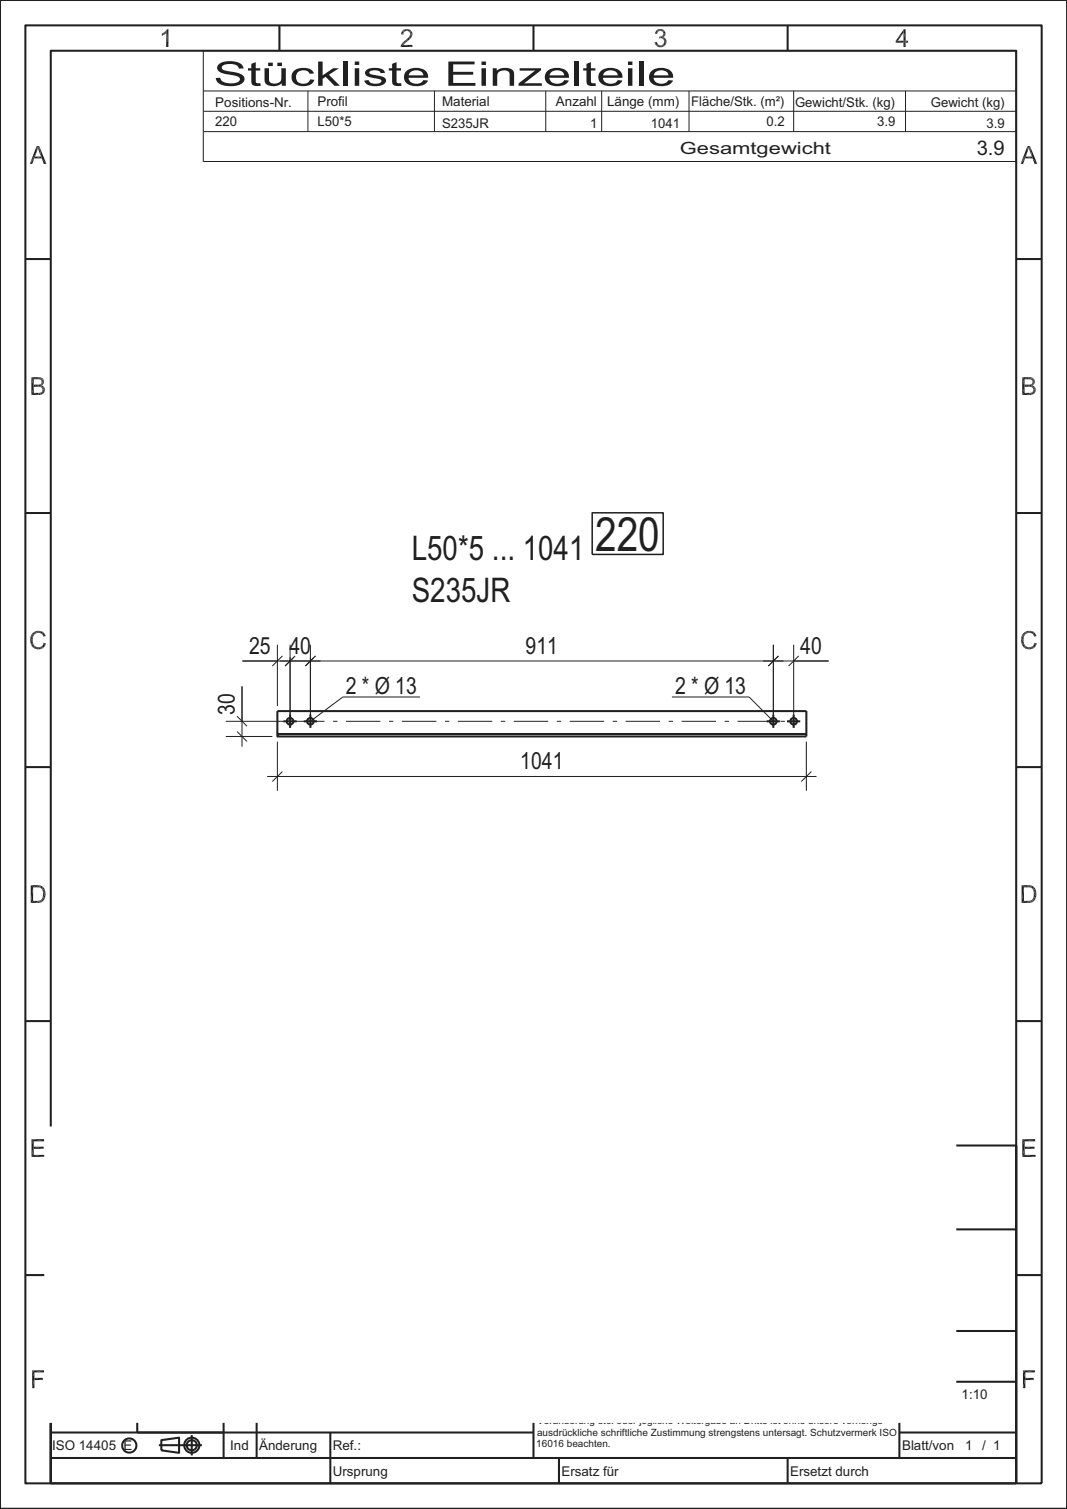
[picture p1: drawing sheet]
<svg xmlns="http://www.w3.org/2000/svg" width="210mm" height="297mm" viewBox="0 0 210 297" stroke-linecap="round" stroke-linejoin="round" font-family="sans-serif">
<g fill="none" stroke="#231f20" stroke-width=".4">
<path d="M5 5h200v287h-200zM210 0h-210v297h210M200 51h5M200 101h5M54.6 140h104.1v5h-104.1zM54.6 144.5h104.1M55.8 142h2.6M57.1 140.7v2.6M59.8 142h2.6M61.1 140.7v2.6M150.9 142h2.6M152.2 140.7v2.6"/>
<path d="M154.9 142h2.6M156.2 140.7v2.6M200 151h5M200 201h5M10 225.5h190v66.5h-190zM105 225.5v61.5M201.2 227.5h2.6M10 247h95M10 257h95M10 242h190M10 252h95M27 242v40"/>
<path d="M44 242v45M50.5 257v30M56 242v15M200 251h5M10 272h190M10 267h95M10 262h190M10 277h95M177 272v15M10 287h190M10 282h95M31.3 284.5h8.4"/>
<path d="M31.7 283.5l3.5-.5v3l-3.5-.5zM37.7 282.5v4M65 282v10M110 287v5M155 287v5M177 282h23"/>
<circle cx="57.1" cy="142" r=".65"/>
<circle cx="61.1" cy="142" r=".65"/>
<circle cx="152.2" cy="142" r=".65"/>
<circle cx="156.2" cy="142" r=".65"/>
<circle cx="25.4" cy="284.5" r="1.4"/>
<circle cx="37.7" cy="284.5" r="1"/>
<circle cx="37.8" cy="284.5" r="1.49"/>
</g>
<path d="M158.7 140v.2M54.6 143.8v1M158.7 144.8v-.1" fill="none" stroke="#231f20" stroke-width=".2" stroke-dasharray="2.1 2.1" stroke-linecap="butt"/>
<path d="M57.1 142h99.1" fill="none" stroke="#231f20" stroke-width=".2" stroke-dasharray="6.8 1.7 .8 1.7" stroke-linecap="butt"/>
<path d="M40 17.9h160M60.6 17.9v8M85.5 17.9v8M107.4 17.9v8M118.4 17.9v8M135.6 17.9v8M156.2 17.9v8M178.2 17.9v8M40 21.9h160M40 25.9h160M40.1 31.8h159.9v-21.8h-160v21.9" fill="none" stroke="#231f20" stroke-width=".2"/>
<g fill="#231f20">
<path d="M201.7 226.1v1.2l-.5 .4z"/>
<path d="M201.7 225.7l-.5 2z"/>
<path d="M201.7 225.7h1.9v.4z"/>
<path d="M201.7 225.7l1.9 .4h-1.9z"/>
<path d="M201.2 224.2l.5 1.5-.5 2z"/>
<path d="M201.2 224.2l.5 .5v1z"/>
</g>
<path d="M201.2 224.5h2.5" fill="none" stroke="#231f20" stroke-width=".42"/>
<g fill="#231f20">
<path d="M201 177.7l.5-.4 .8 .4z"/>
<path d="M201.5 177.3h.7l.1 .4z"/>
<path d="M202.4 177.3h.3l.2 .4z"/>
<path d="M202.4 177.3l.5 .4z"/>
<path d="M202.4 177.3l.4 .4h-.3z"/>
<path d="M202.2 177.3l.3 .4h-.2z"/>
<path d="M202.2 177.3h.2l.1 .4z"/>
<path d="M202.9 177.2l.2-.1 .2 .4z"/>
<path d="M202.9 177.2l.4 .3-.1 .1z"/>
<path d="M202.9 177.2l.3 .4-.2 .1z"/>
<path d="M202.9 177.2l.1 .5h-.1z"/>
<path d="M202.8 177.3l.1-.1v.5z"/>
<path d="M202.7 177.3h.1l.1 .4z"/>
<path d="M203.1 177.1l.1-.1 .4 .2z"/>
<path d="M203.1 177.1l.5 .1-.1 .1z"/>
<path d="M203.1 177.1l.4 .2-.1 .1z"/>
<path d="M203.1 177.1l.3 .3-.1 .1z"/>
<path d="M203.1 177.1l.3 .3z"/>
<path d="M203.4 176.5l.4 .2-.4-.1z"/>
<path d="M203.4 176.6l.4 .1-.5 .1z"/>
<path d="M203.8 176.7l-.1 .4z"/>
<path d="M203.8 176.7l-.2 .5z"/>
<path d="M203.2 177l.6-.3-.2 .5z"/>
<path d="M203.3 176.8l.5-.1-.6 .3z"/>
<path d="M203.5 176h.4l-.4 .2z"/>
<path d="M203.5 176.2l.4-.2v.2z"/>
<path d="M203.9 176.2l-.1 .5z"/>
<path d="M203.4 176.5l.5-.3-.1 .5z"/>
<path d="M203.5 176.2h.4l-.5 .3z"/>
<path d="M203.4 175.3l.4-.2-.3 .6z"/>
<path d="M203.8 175.1l.1 .2-.4 .4z"/>
<path d="M203.5 175.7l.4-.4v.4z"/>
<path d="M203.5 175.7h.4v.3z"/>
<path d="M203.5 175.7l.4 .3h-.4z"/>
<path d="M203.4 174.5l-.1 .6-.1-.1z"/>
<path d="M203.4 174.5l.1 .2-.2 .4z"/>
<path d="M203.5 174.7l.2 .3-.4 .1z"/>
<path d="M203.4 175.3l.3-.3 .1 .1z"/>
<path d="M203.3 175.1l.4-.1-.3 .3z"/>
<path d="M202.9 174.3l-.1 .4z"/>
<path d="M202.9 174.3l.1 .5-.2-.1z"/>
<path d="M202.9 174.3l.4 .2z"/>
<path d="M202.9 174.3l.5 .2z"/>
<path d="M202.9 174.3l.5 .2-.2 .5z"/>
<path d="M202.9 174.3l.3 .7-.2-.2z"/>
<path d="M202.5 174.2l.3 .5h-.3z"/>
<path d="M202.5 174.2l.3 .1v.4z"/>
<path d="M202.8 174.3h.1l-.1 .4z"/>
<path d="M202.2 174.2l.3 .5h-.3z"/>
<path d="M202.2 174.2h.3v.5z"/>
<path d="M201.5 174.7v2.6l-.5 .4z"/>
<path d="M201 174.2l.5 .5-.5 3z"/>
<path d="M201 174.2h1.2v.5z"/>
<path d="M201 174.2l1.2 .5h-.7z"/>
<path d="M203.5 124.5l-.2 .3h-.1z"/>
<path d="M203.5 124.5l.4 .5z"/>
<path d="M203.5 124.5l.5 .7z"/>
<path d="M203.5 124.5l.5 .7-.5-.1z"/>
<path d="M203.5 124.5v.6l-.2-.3z"/>
<path d="M203.5 125.1l.5 .1-.5 .1z"/>
<path d="M202.6 124.2l.2 .4h-.2z"/>
<path d="M202.6 124.2l.7 .1z"/>
<path d="M202.6 124.2l.9 .3z"/>
<path d="M202.6 124.2l.9 .3-.4 .2z"/>
<path d="M202.6 124.2l.5 .5-.3-.1z"/>
<path d="M203.1 124.7l.4-.2-.3 .3z"/>
<path d="M201.7 124.4l.7 .2-.3 .1z"/>
<path d="M201.7 124.4l.3-.1 .4 .3z"/>
<path d="M202 124.3l.4-.1v.4z"/>
<path d="M202.4 124.2h.2l-.2 .4z"/>
<path d="M202.6 124.2v.4h-.2z"/>
<path d="M201.1 125l.7-.1-.2 .2z"/>
<path d="M201.3 124.8l.5 .1-.7 .1z"/>
<path d="M201.5 124.5l.3 .4-.5-.1z"/>
<path d="M201.5 124.5l.2-.1 .1 .5z"/>
<path d="M201.7 124.4l.2 .4-.1 .1z"/>
<path d="M201.7 124.4l.4 .3-.2 .1z"/>
<path d="M201 126l.4-.2v.2z"/>
<path d="M201 125.7l.4 .1-.4 .2z"/>
<path d="M201.1 125.2l.4 .3-.5 .2z"/>
<path d="M201 125.7l.5-.2-.1 .3z"/>
<path d="M201.1 125l.4 .3-.4-.1z"/>
<path d="M201.1 125.2l.4 .1v.2z"/>
<path d="M201.1 125l.5 .1-.1 .2z"/>
<path d="M201.1 126.9l.4-.3v.1z"/>
<path d="M201 126.2l.1 .7z"/>
<path d="M201 126.2h.4l-.3 .7z"/>
<path d="M201.4 126.2l.1 .4-.4 .3z"/>
<path d="M201 126h.4l-.4 .2z"/>
<path d="M201 126.2l.4-.2v.2z"/>
<path d="M201.8 127.2l.2 .1-.3 .3z"/>
<path d="M201.2 127.1l.5 .5z"/>
<path d="M201.1 126.9l.6 .7z"/>
<path d="M201.1 126.9h.5l.1 .7z"/>
<path d="M201.6 126.9l.2 .3-.1 .4z"/>
<path d="M201.1 126.9l.4-.2 .1 .2z"/>
<path d="M202.4 127.4h.1l.1 .4z"/>
<path d="M201.8 127.7l.8 .1z"/>
<path d="M201.7 127.6l.9 .2z"/>
<path d="M201.7 127.6l.4-.3 .5 .5z"/>
<path d="M202.1 127.3l.3 .1 .2 .4z"/>
<path d="M202 127.3h.1l-.4 .3z"/>
<path d="M203.1 127.3l.1-.1 .3 .3z"/>
<path d="M202.9 127.8l.6-.3z"/>
<path d="M202.6 127.8l.9-.3z"/>
<path d="M202.8 127.4l.7 .1-.9 .3z"/>
<path d="M202.8 127.4l.3-.1 .4 .2z"/>
<path d="M202.5 127.4h.3l-.2 .4z"/>
<path d="M203.6 126.5l.4 .1-.5 .1z"/>
<path d="M204 126.6l-.3 .8z"/>
<path d="M204 126.6l-.5 .9z"/>
<path d="M203.3 127.1l.7-.5-.5 .9z"/>
<path d="M203.5 126.7l.5-.1-.7 .5z"/>
<path d="M203.3 127.1l.2 .4-.3-.3z"/>
<path d="M201.2 77.7l.4-.4 .9 .4z"/>
<path d="M201.6 77.3h.9v.4z"/>
<path d="M202.8 77.3l.3 .4z"/>
<path d="M202.8 77.3l.3 .4h-.2z"/>
<path d="M202.8 77.3l.1 .4z"/>
<path d="M202.6 77.3l.3 .4h-.2z"/>
<path d="M202.6 77.3h.2l.1 .4z"/>
<path d="M202.5 77.3l.2 .4h-.2z"/>
<path d="M202.5 77.3h.1l.1 .4z"/>
<path d="M203.1 77.2l.4 .3z"/>
<path d="M203 77.3l.5 .2z"/>
<path d="M203.2 77.7l.3-.2z"/>
<path d="M203.1 77.7l.4-.2z"/>
<path d="M202.9 77.3l.6 .2-.4 .2z"/>
<path d="M202.9 77.3l.6 .2z"/>
<path d="M203.3 77l.4 .2z"/>
<path d="M203.7 77.2l-.2 .2z"/>
<path d="M203.7 77.2l-.2 .3z"/>
<path d="M203.1 77.2h.6l-.2 .3z"/>
<path d="M203.2 77.1l.5 .1h-.6z"/>
<path d="M203.3 76.7h.5z"/>
<path d="M203.8 76.7v.4z"/>
<path d="M203.8 76.7l-.1 .5z"/>
<path d="M203.3 77l.5-.3-.1 .5z"/>
<path d="M203.3 76.8l.5-.1-.5 .3z"/>
<path d="M203.3 76.5l.3-.3-.3 .4z"/>
<path d="M203.6 76.2l.1 .1-.4 .3z"/>
<path d="M203.3 76.6l.4-.3 .1 .3z"/>
<path d="M203.3 76.6h.5v.1z"/>
<path d="M203.3 76.6l.5 .1z"/>
<path d="M202.9 76.2l.3-.3z"/>
<path d="M203.2 75.9l-.1 .3z"/>
<path d="M203.2 75.9l.4 .2z"/>
<path d="M203.2 75.9l.4 .2-.4 .2z"/>
<path d="M203.2 75.9v.4l-.1-.1z"/>
<path d="M203.2 76.3l.4-.2z"/>
<path d="M203.6 76.1v.1l-.3 .3z"/>
<path d="M203.2 76.4l.4-.3z"/>
<path d="M201.6 76.1v1.2l-.4 .4z"/>
<path d="M201.6 75.7h.8v.4z"/>
<path d="M201.6 75.7l.8 .4h-.8z"/>
<path d="M201.2 74.3l.4 1.8-.4 1.6z"/>
<path d="M201.2 74.3l.4 1.4v.4z"/>
<path d="M202.4 75.7h.1l.1 .4z"/>
<path d="M202.4 75.7l.2 .4h-.2z"/>
<path d="M203.1 75.4l.4 .2h-.4z"/>
<path d="M203.1 75.6h.4v.1z"/>
<path d="M203.1 75.6l.4 .1-.2 .1z"/>
<path d="M202.9 75.6h.2l.2 .2z"/>
<path d="M202.8 75.7l.5 .1z"/>
<path d="M202.6 76.1l.6-.2-.3 .3z"/>
<path d="M202.5 75.7l.7 .2-.6 .2z"/>
<path d="M202.5 75.7l.7 .2z"/>
<path d="M203.2 75.1h.4z"/>
<path d="M203.2 75.2l.4-.1z"/>
<path d="M203.6 75.1v.4z"/>
<path d="M203.6 75.1l-.1 .5z"/>
<path d="M203.1 75.4l.5-.3-.1 .5z"/>
<path d="M203.2 75.3l.4-.2-.5 .3z"/>
<path d="M203.1 74.9l.4-.2z"/>
<path d="M203.5 74.7l.1 .3z"/>
<path d="M203.5 74.7l.1 .4z"/>
<path d="M203.5 74.7l.1 .4h-.4z"/>
<path d="M203.2 75l.3-.3-.3 .4z"/>
<path d="M203.1 74.4v.4l-.2-.1z"/>
<path d="M203.1 74.4h.1l-.1 .4z"/>
<path d="M203.2 74.4l.2 .2-.3 .2z"/>
<path d="M203.1 74.8l.3-.2 .1 .1z"/>
<path d="M203.1 74.8l.4-.1z"/>
<path d="M202.5 74.3l.3 .4h-.3z"/>
<path d="M202.5 74.3h.2l.1 .4z"/>
<path d="M202.7 74.3h.3l-.2 .4z"/>
<path d="M203 74.3l-.1 .4z"/>
<path d="M203 74.3l.1 .1-.2 .3z"/>
<path d="M201.2 74.3l.4 .4v1z"/>
<path d="M201.2 74.3h1.3l-.2 .4z"/>
<path d="M201.2 74.3l1.1 .4h-.7z"/>
<path d="M202.5 74.3v.4h-.2z"/>
<path d="M201.7 31.2l-.4 1.1h-.4z"/>
<path d="M201.9 30.8l-.2 .4-.8 1.1z"/>
<path d="M202.2 29.8l-.3 1-1 1.5z"/>
<path d="M202.2 28.7v1.1l-1.3 2.5z"/>
<path d="M202.2 28.7v1.1z"/>
<path d="M202.2 28.7l.2 .6-.1 .3z"/>
<path d="M202.2 28.7l.2 .6z"/>
<path d="M202.2 28.7h.5l-.3 .4z"/>
<path d="M202.7 28.7l-.2 .6z"/>
<path d="M202.7 28.7l-.1 .9-.1-.3z"/>
<path d="M202.7 28.7v1.1z"/>
</g>
<path d="M202.9 28.7v2.1" fill="none" stroke="#231f20" stroke-width=".36"/>
<g fill="#231f20">
<path d="M202.7 28.7l.5 2.5z"/>
<path d="M201.9 30.8l1.3 .4h-1.5z"/>
<path d="M201.9 30.8h1.2l.1 .4z"/>
<path d="M202.7 28.7l1.4 3.6-.9-1.1z"/>
<path d="M203.2 31.2l.9 1.1h-.5z"/>
<path d="M201.8 271.7v1.5h-.5z"/>
<path d="M201.8 271.2l-.5 2z"/>
<path d="M201.8 271.2h1.6v.5z"/>
<path d="M201.8 271.2l1.6 .5h-1.6z"/>
<path d="M201.3 269.7l.5 1.5-.5 2z"/>
<path d="M201.3 269.7l.5 .5v1z"/>
</g>
<path d="M5 51h5M5 101h5M5 151h5M5 201h5M6.2 227.5h2.6M5 251h5M201.3 269.9h2.4M10 292v-282h190v282" fill="none" stroke="#231f20" stroke-width=".4"/>
<path d="M6.6 226.1v1.2l-.4 .4z" fill="#231f20"/>
<path d="M6.4 225.7v2" fill="none" stroke="#231f20" stroke-width=".44"/>
<g fill="#231f20">
<path d="M6.6 225.7h2v.4z"/>
<path d="M6.6 225.7l2 .4h-2z"/>
</g>
<path d="M6.4 224.2v3.5" fill="none" stroke="#231f20" stroke-width=".44"/>
<path d="M6.2 224.2l.4 .5v1z" fill="#231f20"/>
<path d="M6.2 224.5h2.5" fill="none" stroke="#231f20" stroke-width=".42"/>
<g fill="#231f20">
<path d="M6.1 177.7l.4-.4 .8 .4z"/>
<path d="M6.5 177.3h.8v.4z"/>
<path d="M7.4 177.3h.3l.2 .4z"/>
<path d="M7.4 177.3l.5 .4z"/>
<path d="M7.4 177.3l.3 .4h-.2z"/>
<path d="M7.3 177.3l.2 .4h-.2z"/>
<path d="M7.3 177.3h.1l.1 .4z"/>
<path d="M7.9 177.2l.2-.1 .2 .4z"/>
<path d="M7.9 177.2l.4 .3-.1 .1z"/>
<path d="M7.9 177.2l.3 .4-.2 .1z"/>
<path d="M7.9 177.2l.1 .5h-.1z"/>
<path d="M7.8 177.3l.1 .4z"/>
<path d="M7.7 177.3h.1l.1 .4z"/>
<path d="M8.1 177.1l.1-.1 .4 .2z"/>
<path d="M8.1 177.1l.5 .1v.1z"/>
<path d="M8.1 177.1l.5 .2-.2 .1z"/>
<path d="M8.1 177.1l.3 .3-.1 .1z"/>
<path d="M8.1 177.1l.3 .3z"/>
<path d="M8.4 176.5l.4 .2-.4-.1z"/>
<path d="M8.4 176.6l.4 .1-.5 .1z"/>
<path d="M8.8 176.7l-.1 .4z"/>
<path d="M8.8 176.7l-.2 .5z"/>
<path d="M8.2 177l.6-.3-.2 .5z"/>
<path d="M8.3 176.8l.5-.1-.6 .3z"/>
<path d="M8.5 176h.5l-.5 .2z"/>
<path d="M8.5 176.2l.5-.2v.2z"/>
<path d="M9 176.2l-.2 .5z"/>
<path d="M8.4 176.5l.6-.3-.2 .5z"/>
<path d="M8.5 176.2h.5l-.6 .3z"/>
<path d="M8.4 175.3l.4-.2-.3 .6z"/>
<path d="M8.8 175.1l.1 .2-.4 .4z"/>
<path d="M8.5 175.7l.4-.4 .1 .4z"/>
<path d="M8.5 175.7h.5v.3z"/>
<path d="M8.5 175.7l.5 .3h-.5z"/>
<path d="M8.4 174.5l-.1 .6-.1-.1z"/>
<path d="M8.4 174.5l.1 .2-.2 .4z"/>
<path d="M8.5 174.7l.2 .3-.4 .1z"/>
<path d="M8.4 175.3l.3-.3 .1 .1z"/>
<path d="M8.3 175.1l.4-.1-.3 .3z"/>
<path d="M7.9 174.3v.4z"/>
<path d="M7.9 174.3l.1 .5-.1-.1z"/>
<path d="M7.9 174.3l.4 .2z"/>
<path d="M7.9 174.3l.5 .2z"/>
<path d="M7.9 174.3l.5 .2-.2 .5z"/>
<path d="M7.9 174.3l.3 .7-.2-.2z"/>
<path d="M7.5 174.2l.3 .5h-.3z"/>
<path d="M7.5 174.2l.3 .1v.4z"/>
<path d="M7.8 174.3h.1l-.1 .4z"/>
<path d="M7.3 174.2l.2 .5h-.2z"/>
<path d="M7.3 174.2h.2v.5z"/>
<path d="M6.5 174.7v2.6l-.4 .4z"/>
<path d="M6.1 174.2l.4 .5-.4 3z"/>
<path d="M6.1 174.2h1.2v.5z"/>
<path d="M6.1 174.2l1.2 .5h-.8z"/>
<path d="M8.2 124.8l.3-.3-.2 .3z"/>
<path d="M8.5 124.5l.4 .5z"/>
<path d="M8.5 124.5l.5 .7z"/>
<path d="M8.5 124.5l.5 .7-.5-.1z"/>
<path d="M8.5 124.5v.6l-.2-.3z"/>
<path d="M8.5 125.1l.5 .1-.5 .1z"/>
<path d="M7.6 124.2l.2 .4h-.2z"/>
<path d="M7.6 124.2l.7 .1z"/>
<path d="M7.6 124.2l.9 .3z"/>
<path d="M7.6 124.2l.9 .3-.4 .2z"/>
<path d="M7.6 124.2l.5 .5-.3-.1z"/>
<path d="M8.1 124.7l.4-.2-.3 .3z"/>
<path d="M6.8 124.4l.6 .2-.4 .1z"/>
<path d="M6.8 124.4l.1-.1 .5 .3z"/>
<path d="M6.9 124.3l.5-.1v.4z"/>
<path d="M7.4 124.2h.2l-.2 .4z"/>
<path d="M7.6 124.2v.4h-.2z"/>
<path d="M6.2 125l.6-.1-.2 .2z"/>
<path d="M6.3 124.8l.5 .1-.6 .1z"/>
<path d="M6.6 124.5l.2 .4-.5-.1z"/>
<path d="M6.6 124.5l.2-.1v.5z"/>
<path d="M6.8 124.4l.1 .4-.1 .1z"/>
<path d="M6.8 124.4l.2 .3-.1 .1z"/>
<path d="M5.9 126l.5-.2v.2z"/>
<path d="M5.9 125.7l.5 .1-.5 .2z"/>
<path d="M6.1 125.2l.4 .3-.6 .2z"/>
<path d="M5.9 125.7l.6-.2-.1 .3z"/>
<path d="M6.2 125l.3 .3-.4-.1z"/>
<path d="M6.1 125.2l.4 .1v.2z"/>
<path d="M6.2 125l.4 .1-.1 .2z"/>
<path d="M6.1 126.9l.4-.3 .1 .1z"/>
<path d="M5.9 126.2l.2 .7z"/>
<path d="M5.9 126.2h.5l-.3 .7z"/>
<path d="M6.4 126.2l.1 .4-.4 .3z"/>
<path d="M5.9 126h.5l-.5 .2z"/>
<path d="M5.9 126.2l.5-.2v.2z"/>
<path d="M6.8 127.2l.2 .1-.3 .3z"/>
<path d="M6.2 127.1l.5 .5z"/>
<path d="M6.1 126.9l.6 .7z"/>
<path d="M6.1 126.9h.5l.1 .7z"/>
<path d="M6.6 126.9l.2 .3-.1 .4z"/>
<path d="M6.1 126.9l.5-.2v.2z"/>
<path d="M7.4 127.4h.2v.4z"/>
<path d="M6.9 127.7l.7 .1z"/>
<path d="M6.7 127.6l.9 .2z"/>
<path d="M6.7 127.6l.4-.3 .5 .5z"/>
<path d="M7.1 127.3l.3 .1 .2 .4z"/>
<path d="M7 127.3h.1l-.4 .3z"/>
<path d="M8.1 127.3l.1-.1 .3 .3z"/>
<path d="M7.9 127.8l.6-.3z"/>
<path d="M7.6 127.8l.9-.3z"/>
<path d="M7.7 127.4l.8 .1-.9 .3z"/>
<path d="M7.7 127.4l.4-.1 .4 .2z"/>
<path d="M7.6 127.4h.1l-.1 .4z"/>
<path d="M8.6 126.5l.4 .1-.5 .1z"/>
<path d="M9 126.6l-.3 .8z"/>
<path d="M9 126.6l-.5 .9z"/>
<path d="M8.4 127.1l.6-.5-.5 .9z"/>
<path d="M8.5 126.7l.5-.1-.6 .5z"/>
<path d="M8.2 127.2l.2-.1 .1 .4z"/>
<path d="M6.2 77.7l.4-.4 .9 .4z"/>
<path d="M6.6 77.3h.9v.4z"/>
<path d="M7.8 77.3l.3 .4z"/>
<path d="M7.8 77.3l.3 .4h-.1z"/>
<path d="M7.8 77.3l.2 .4z"/>
<path d="M7.6 77.3l.4 .4h-.3z"/>
<path d="M7.6 77.3h.2l.2 .4z"/>
<path d="M7.5 77.3l.2 .4h-.2z"/>
<path d="M7.5 77.3l.2 .4z"/>
<path d="M8.1 77.2l.4 .3z"/>
<path d="M8 77.3l.5 .2z"/>
<path d="M8.2 77.7l.3-.2z"/>
<path d="M8.1 77.7l.4-.2z"/>
<path d="M7.9 77.3l.6 .2-.4 .2z"/>
<path d="M7.9 77.3l.6 .2z"/>
<path d="M8.3 77l.4 .2z"/>
<path d="M8.7 77.2l-.2 .2z"/>
<path d="M8.7 77.2l-.2 .3z"/>
<path d="M8.1 77.2h.6l-.2 .3z"/>
<path d="M8.2 77.1l.5 .1h-.6z"/>
<path d="M8.3 76.7h.5z"/>
<path d="M8.8 76.7v.4z"/>
<path d="M8.8 76.7l-.1 .5z"/>
<path d="M8.3 77l.5-.3-.1 .5z"/>
<path d="M8.3 76.8l.5-.1-.5 .3z"/>
<path d="M8.3 76.5l.4-.3-.4 .4z"/>
<path d="M8.7 76.2v.1l-.4 .3z"/>
<path d="M8.3 76.6l.4-.3 .1 .3z"/>
<path d="M8.3 76.6h.5v.1z"/>
<path d="M8.3 76.6l.5 .1z"/>
<path d="M7.9 76.2l.3-.3z"/>
<path d="M8.2 75.9l-.2 .3z"/>
<path d="M8.2 75.9l.4 .2z"/>
<path d="M8.2 75.9l.4 .2-.4 .2z"/>
<path d="M8.2 75.9v.4l-.2-.1z"/>
<path d="M8.2 76.3l.4-.2z"/>
<path d="M8.6 76.1l.1 .1-.4 .3z"/>
<path d="M8.2 76.4l.4-.3z"/>
<path d="M6.6 76.1v1.2l-.4 .4z"/>
<path d="M6.6 75.7h.8l.1 .4z"/>
<path d="M6.6 75.7l.9 .4h-.9z"/>
<path d="M6.2 74.3l.4 1.8-.4 1.6z"/>
<path d="M6.2 74.3l.4 1.4v.4z"/>
<path d="M7.4 75.7h.2v.4z"/>
<path d="M7.4 75.7l.2 .4h-.1z"/>
<path d="M8.1 75.4l.4 .2h-.4z"/>
<path d="M8.1 75.6h.4v.1z"/>
<path d="M8.1 75.6l.4 .1-.2 .1z"/>
<path d="M7.9 75.6h.2l.2 .2z"/>
<path d="M7.8 75.7l.5 .1z"/>
<path d="M7.6 76.1l.6-.2-.3 .3z"/>
<path d="M7.6 75.7l.6 .2-.6 .2z"/>
<path d="M7.6 75.7l.6 .2z"/>
<path d="M8.2 75.1h.5z"/>
<path d="M8.2 75.2l.5-.1z"/>
<path d="M8.7 75.1l-.1 .4z"/>
<path d="M8.7 75.1l-.2 .5z"/>
<path d="M8.1 75.4l.6-.3-.2 .5z"/>
<path d="M8.2 75.3l.5-.2-.6 .3z"/>
<path d="M8.1 74.9l.4-.2z"/>
<path d="M8.5 74.7l.2 .3z"/>
<path d="M8.5 74.7l.2 .4z"/>
<path d="M8.5 74.7l.2 .4h-.5z"/>
<path d="M8.1 75l.4-.3-.3 .4z"/>
<path d="M8.1 74.4v.4l-.1-.1z"/>
<path d="M8.1 74.4h.2l-.2 .4z"/>
<path d="M8.3 74.4l.1 .2-.3 .2z"/>
<path d="M8.1 74.8l.3-.2 .1 .1z"/>
<path d="M8.1 74.8l.4-.1z"/>
<path d="M7.5 74.3l.3 .4h-.3z"/>
<path d="M7.5 74.3h.2l.1 .4z"/>
<path d="M7.7 74.3h.3l-.2 .4z"/>
<path d="M8 74.3l-.1 .4z"/>
<path d="M8 74.3l.1 .1-.1 .3z"/>
<path d="M8 74.3v.4z"/>
<path d="M6.2 74.3l.4 .4v1z"/>
<path d="M6.2 74.3h1.3l-.2 .4z"/>
<path d="M6.2 74.3l1.1 .4h-.7z"/>
<path d="M7.5 74.3v.4h-.2z"/>
<path d="M6.7 31.2l-.4 1.1h-.4z"/>
<path d="M6.9 30.8l-1 1.5z"/>
<path d="M7.3 29.8l-.4 1-1 1.5z"/>
<path d="M7.2 28.7l.1 1.1-1.4 2.5z"/>
<path d="M7.2 28.7l.1 1.1z"/>
<path d="M7.2 28.7l.2 .6-.1 .3z"/>
<path d="M7.2 28.7l.2 .6z"/>
<path d="M7.2 28.7h.5l-.2 .4z"/>
<path d="M7.7 28.7l-.2 .6z"/>
<path d="M7.7 28.7l-.1 .9-.1-.3z"/>
<path d="M7.7 28.7v1.1z"/>
</g>
<path d="M7.9 28.7v2.1" fill="none" stroke="#231f20" stroke-width=".38"/>
<g fill="#231f20">
<path d="M7.7 28.7l.5 2.5z"/>
<path d="M6.9 30.8l1.3 .4h-1.5z"/>
<path d="M6.9 30.8h1.2l.1 .4z"/>
<path d="M7.7 28.7l1.4 3.6-.9-1.1z"/>
<path d="M8.2 31.2l.9 1.1h-.5z"/>
<path d="M6.8 271.7v1.5h-.5z"/>
</g>
<path d="M6.6 271.2v2" fill="none" stroke="#231f20" stroke-width=".44"/>
<g fill="#231f20">
<path d="M6.8 271.2h1.6v.5z"/>
<path d="M6.8 271.2l1.6 .5h-1.6z"/>
</g>
<path d="M6.6 269.7v3.5" fill="none" stroke="#231f20" stroke-width=".44"/>
<path d="M6.3 269.7l.5 .5v1z" fill="#231f20"/>
<path d="M55 5v5M105 5v5M155 5v5M6.3 269.9h2.4" fill="none" stroke="#231f20" stroke-width=".4"/>
<g fill="#231f20">
<path d="M31.9 7l.3-.1z"/>
<path d="M31.9 6.6l.3 .3-.3 .1z"/>
<path d="M31.9 6.6l.1-.1 .2 .4z"/>
<path d="M32 6.5l.3 .3-.1 .1z"/>
<path d="M32 6.5l.3-.2 .1 .4z"/>
<path d="M32 6.5l.4 .2-.1 .1z"/>
<path d="M32.5 6.2l.1-.1 .1 .4z"/>
<path d="M32.4 6.7l.3-.2z"/>
<path d="M32.3 6.3l.4 .2-.3 .2z"/>
<path d="M32.3 6.3l.2-.1 .2 .3z"/>
<path d="M32.9 5.7h.2l-.3 .2z"/>
<path d="M32.8 5.9l-.1 .6-.1-.4z"/>
</g>
<path d="M33 5.7v3.5" fill="none" stroke="#231f20" stroke-width=".34"/>
<path d="M32.9 5.9v3.3" fill="none" stroke="#231f20" stroke-width=".44"/>
<path d="M32.8 5.9v3.3" fill="none" stroke="#231f20" stroke-width=".2"/>
<g fill="#231f20">
<path d="M78.9 6.8l.5-.2v.2z"/>
<path d="M79.1 6.1l-.2 .7z"/>
<path d="M79.1 6.1l.4 .3-.6 .4z"/>
<path d="M78.9 6.8l.6-.4-.1 .2z"/>
<path d="M79.1 6.1l.4 .2v.1z"/>
<path d="M79.1 6.1l.6 .1z"/>
<path d="M79.3 6l.5-.3z"/>
<path d="M79.3 6l.8-.3z"/>
<path d="M79.3 6l.8-.3-.2 .4z"/>
<path d="M79.3 6l.6 .1-.2 .1z"/>
<path d="M79.1 6.1l.2-.1 .4 .2z"/>
<path d="M80.1 5.7v.4h-.2z"/>
<path d="M80.1 5.7l.1 .4h-.1z"/>
<path d="M80.1 5.7l.6 .2z"/>
<path d="M80.1 5.7l.6 .2-.3 .3z"/>
<path d="M80.1 5.7l.3 .5-.2-.1z"/>
<path d="M80.7 5.9l-.2 .4-.1-.1z"/>
<path d="M80.7 5.9l-.1 .5-.1-.1z"/>
<path d="M80.9 6l.3 .5z"/>
<path d="M80.9 6l.3 .5-.5 .1z"/>
<path d="M80.9 6l-.2 .6-.1-.2z"/>
<path d="M80.7 5.9l.2 .1-.3 .4z"/>
<path d="M80.7 6.6l.5-.1-.5 .2z"/>
<path d="M80.7 6.7l.5-.2-.5 .3z"/>
<path d="M81.1 7.1l-.2 .4z"/>
<path d="M81.1 7.1l-.3 .5z"/>
<path d="M80.6 7.1h.5l-.3 .5z"/>
<path d="M80.7 6.8l.5-.1-.6 .4z"/>
<path d="M80.6 7.1l.6-.4z"/>
<path d="M80.6 7.1l.6-.3-.1 .2z"/>
<path d="M80.6 7.1l.5-.1v.1z"/>
<path d="M80.7 6.8l.5-.3v.2z"/>
<path d="M80.6 7.1l.2 .5-.3-.4z"/>
<path d="M80.4 7.4l.4 .2-.1 .1z"/>
<path d="M80.5 7.2l.3 .4-.4-.2z"/>
<path d="M80 7.7h.7l-.4 .3z"/>
<path d="M80 7.7l.4-.3 .3 .3z"/>
<path d="M79.7 8l.4 .2-.2 .1z"/>
<path d="M79.7 8l.3-.3 .3 .3z"/>
<path d="M79.7 8h.6l-.2 .2z"/>
<path d="M79.5 8.1l.2-.1 .2 .3z"/>
<path d="M79.2 8.5l.4 .2-.1 .1z"/>
<path d="M79.3 8.4l.3 .3-.4-.2z"/>
<path d="M79.3 8.4l.3 .2z"/>
<path d="M79.3 8.4l.4 .2z"/>
<path d="M79.3 8.4l.2-.3 .4 .2z"/>
<path d="M79.3 8.4l.6-.1-.2 .3z"/>
<path d="M79.4 8.8h1.8v.4z"/>
</g>
<path d="M78.8 9h2.4" fill="none" stroke="#231f20" stroke-width=".4"/>
<g fill="#231f20">
<path d="M78.9 8.8l-.1 .4z"/>
<path d="M78.9 8.8h.5l-.6 .4z"/>
<path d="M79.2 8.5l-.3 .3z"/>
<path d="M79.2 8.5l.3 .3h-.6z"/>
<path d="M78.9 8.8h.6z"/>
<path d="M78.9 9l-.1 .2z"/>
<path d="M129.8 7.2l-.1 .4z"/>
<path d="M129.8 7.2h.1v.3z"/>
<path d="M129.8 7.2l.1 .3h-.1z"/>
<path d="M129.8 7.2l.1 .3z"/>
<path d="M129.8 7.2v.3z"/>
<path d="M129.9 7.2l.1 .3z"/>
<path d="M129.9 7.2l.3 .3h-.2z"/>
<path d="M128.9 6.6l.4-.1v.2z"/>
<path d="M129.1 6.1l-.2 .5z"/>
<path d="M129.1 6.1l.4 .2-.6 .3z"/>
<path d="M128.9 6.6l.6-.3-.2 .2z"/>
<path d="M129.1 6.1l.4 .1v.1z"/>
<path d="M129.1 6.1h.5z"/>
<path d="M129.2 5.9l.5-.2z"/>
<path d="M129.2 5.9l.5-.2 .1 .4z"/>
<path d="M129.2 5.9l.6 .2h-.2z"/>
<path d="M129.2 5.9l.4 .2h-.5z"/>
<path d="M129.7 5.7l.3 .4h-.2z"/>
<path d="M129.7 5.7l.4 .4z"/>
<path d="M129.9 5.7l.4 .1z"/>
<path d="M129.9 5.7l.6 .1z"/>
<path d="M129.9 5.7l.6 .1-.2 .3z"/>
<path d="M129.9 5.7l.4 .4h-.2z"/>
<path d="M129.7 5.7h.2l.2 .4z"/>
<path d="M130.5 5.8l-.1 .4-.1-.1z"/>
<path d="M130.5 5.8v.5z"/>
<path d="M130.8 6.2l.2 .3z"/>
<path d="M130.8 6.2l.2 .3h-.5z"/>
<path d="M130.5 6.3l.3-.1-.3 .3z"/>
<path d="M130.5 5.8l.1 .1-.1 .4z"/>
<path d="M130.6 5.9l.2 .2-.3 .2z"/>
<path d="M130.5 6.3l.3-.2v.1z"/>
<path d="M130.5 6.5h.5l-.5 .1z"/>
<path d="M130.5 6.6l.5-.1-.5 .3z"/>
<path d="M130.4 7h.5l-.1 .1z"/>
<path d="M130.5 6.8l.4 .2h-.5z"/>
<path d="M130.5 6.8l.5-.2v.1z"/>
<path d="M130.5 6.8l.5-.1-.1 .2z"/>
<path d="M130.5 6.8l.4 .1v.1z"/>
<path d="M130.5 6.8l.5-.3v.1z"/>
<path d="M130.3 7l.5 .1z"/>
<path d="M130.2 7.1h.6z"/>
<path d="M130.5 7.3l.1 .1-.2 .2z"/>
<path d="M130.2 7.5l.3-.2-.1 .3z"/>
<path d="M129.9 7.2l.6 .1-.3 .2z"/>
<path d="M129.9 7.2l.3-.1 .3 .2z"/>
<path d="M130.2 7.1h.6l-.2 .2z"/>
<path d="M130.2 7.1l.4 .2z"/>
<path d="M130.6 7.4l-.1 .3-.1-.1z"/>
<path d="M130.6 7.4v.4l-.1-.1z"/>
<path d="M131 7.6l.1 .4z"/>
<path d="M131 7.6l.1 .4h-.4z"/>
<path d="M130.6 7.8l.4-.2-.3 .4z"/>
<path d="M130.6 7.4l.3 .1-.3 .3z"/>
<path d="M130.9 7.5l.1 .1-.4 .2z"/>
<path d="M130.7 8h.4l-.4 .2z"/>
<path d="M130.7 8.2l.4-.2-.4 .4z"/>
<path d="M131.1 8.2l-.1 .6z"/>
<path d="M131.1 8.2l-.3 .8z"/>
<path d="M130.6 8.6l.5-.4-.3 .8z"/>
<path d="M130.7 8.4l.4-.2-.5 .4z"/>
<path d="M130.7 8.4l.4-.4v.2z"/>
<path d="M130.6 8.6l.2 .4-.3-.3z"/>
<path d="M130.5 8.7l.3 .3-.4-.2z"/>
<path d="M130.2 9.3l.6-.3z"/>
<path d="M130.1 8.9l.7 .1-.6 .3z"/>
<path d="M130.1 8.9l.3-.1 .4 .2z"/>
<path d="M130 8.9h.1l.1 .4z"/>
<path d="M129.8 8.9l.4 .4z"/>
<path d="M129.3 9.1l.7 .2z"/>
<path d="M129.6 8.8l.4 .5-.7-.2z"/>
<path d="M129.6 8.8l.2 .1 .2 .4z"/>
<path d="M129.8 8.9l.4 .4h-.2z"/>
<path d="M129.5 8.8h.1l-.3 .3z"/>
<path d="M129.4 8.7l.1 .1-.2 .3z"/>
<path d="M128.9 8.5l.3 .5z"/>
<path d="M128.8 8.3l.4 .7z"/>
<path d="M128.8 8.3l.5 .1-.1 .6z"/>
<path d="M129.3 8.4l.1 .3-.2 .3z"/>
<path d="M129.4 8.7l-.1 .4-.1-.1z"/>
<path d="M128.8 8.3l.5-.1v.2z"/>
<path d="M178.2 8h.5v.4z"/>
<path d="M178.2 8l.5 .4h-.5z"/>
<path d="M176.7 8h1.1v.4z"/>
<path d="M176.3 8.4l.4-.4 1.1 .4z"/>
<path d="M176.3 8h.4l-.4 .4z"/>
<path d="M177.9 5.8l-.1 .6-1.5 1.6z"/>
<path d="M177.8 6.4l-1.1 1.6h-.4z"/>
<path d="M177.8 8h.4v.4z"/>
</g>
<path d="M177.8 5.8v2.2" fill="none" stroke="#231f20" stroke-width=".2"/>
<path d="M178 5.8v2.2" fill="none" stroke="#231f20" stroke-width=".42"/>
<g fill="#231f20">
<path d="M177.8 8l.4 .4h-.4z"/>
<path d="M178.2 8.4v.8h-.4z"/>
<path d="M177.8 8.4h.4l-.4 .8z"/>
</g>
<path d="M10 225.5v66.5M200 225.5v66.5" fill="none" stroke="#231f20" stroke-width=".4"/>
<path d="M44.4 142h11.7M44.4 145h9.2M46.7 144l1.9 2M46.7 141l1.9 2M47.6 142v3" fill="none" stroke="#231f20" stroke-width=".2"/>
<path d="M47.6 135.1v6.9M47.6 145v2M54.6 152.8h104.1M54.6 146v9.7M55.6 151.9l-2 1.9M158.7 146v9.7M159.7 151.9l-2 1.9" fill="none" stroke="#231f20" stroke-width=".2"/>
<path d="M54.6 130.1h2.5M54.6 126.9v12.1M55.6 129.1l-2 2M57.1 129.4v11.6M57.8 129.4l-1.7 1.7M52.6 152.8h2M158.7 152.8h2" fill="none" stroke="#231f20" stroke-width=".2"/>
<path d="M47.7 130.1h6.9M57.1 130.1h4M57.1 126.9v14.1M58.1 129.1l-2 2M61.1 126.9v14.1M62.1 129.1l-2 2" fill="none" stroke="#231f20" stroke-width=".2"/>
<path d="M55.1 130.1h2M61.1 130.1h91.1M61.1 129.4v11.6M61.8 129.4l-1.7 1.7M62.1 129.1l-.2 .2M152.2 126.9v14.1M153.2 129.1l-2 2" fill="none" stroke="#231f20" stroke-width=".2"/>
<path d="M59.1 130.1h2M152.2 130.1h4M152.2 126.9v14.1M153.2 129.1l-2 2M156.2 126.9v14.1M157.2 129.1l-2 2" fill="none" stroke="#231f20" stroke-width=".2"/>
<path d="M82.7 137.2h-15.2l-6.4 4.8M132.2 137.2h15.2l4.8 4.8M150.2 130.1h2M156.2 130.1h6.9" fill="none" stroke="#231f20" stroke-width=".2"/>
<path d="M116.5 100.9h14v8.2h-14z" fill="none" stroke="#231f20" stroke-width=".3"/>
<path d="M9.1 222.1h178.7v57.6h-178.7z" fill="#fff"/>
<path d="M9.1 222.1h178.7v57.6h-178.7z" fill="none" stroke="#fff" stroke-width=".71" stroke-linecap="butt"/>
<text font-size="9.3" fill="#231f20" x="117.1" y="108.5">220</text>
<g font-size="6.7" fill="#231f20">
<text x="42" y="16.9">Stückliste Einzelteile</text>
<text x="81" y="110.3">L50*5 ... 1041</text>
<text x="81" y="118.4">S235JR</text>
</g>
<g font-size="4.7" fill="#231f20">
<text x="49" y="128.7">25</text>
<text x="57" y="128.7">40</text>
<text x="103.4" y="128.7">911</text>
<text x="157.5" y="128.7">40</text>
<text x="68.1" y="136.6">2 * Ø 13</text>
<text x="132.8" y="136.6">2 * Ø 13</text>
<text x="46.2" y="140.7" transform="rotate(-90 46.2 140.7)">30</text>
<text x="102.4" y="151.4">1041</text>
</g>
<text font-size="4" fill="#231f20" x="192.2" y="30.6">3.9</text>
<text font-size="3.3" fill="#231f20" x="133.8" y="30.3">Gesamtgewicht</text>
<g font-size="2.6" fill="#231f20">
<text x="42.4" y="21">Positions-Nr.</text>
<text x="62.5" y="20.9">Profil</text>
<text x="87" y="20.9">Material</text>
<text x="109.4" y="20.8">Anzahl</text>
<text x="119.5" y="20.8">Länge (mm)</text>
<text x="136" y="20.9">Fläche/Stk. (m²)</text>
<text x="156.5" y="21">Gewicht/Stk. (kg)</text>
<text x="183.2" y="21">Gewicht (kg)</text>
<text x="42.4" y="24.9">220</text>
<text x="62.5" y="24.9">L50*5</text>
<text x="87" y="25.2">S235JR</text>
<text x="116.1" y="25.2">1</text>
<text x="128.1" y="25.2">1041</text>
<text x="150.9" y="24.9">0.2</text>
<text x="172.6" y="24.8">3.9</text>
<text x="194.2" y="25.1">3.9</text>
<text x="189.3" y="275.5">1:10</text>
<text x="10.2" y="285.5">ISO 14405 E</text>
<text x="45.3" y="285.5">Ind</text>
<text x="51" y="285.5">Änderung</text>
<text x="65.5" y="285.5">Ref.:</text>
<text x="177.5" y="285.5">Blatt/von</text>
<text x="189.9" y="285.5">1</text>
<text x="193.3" y="285.5">/ 1</text>
<text x="65.5" y="290.4">Ursprung</text>
<text x="110.5" y="290.4">Ersatz für</text>
<text x="155.5" y="290.4">Ersetzt durch</text>
</g>
<g font-size="2" fill="#231f20">
<text x="105.7" y="280.3">Veränderung etc. oder jegliche Weitergabe an Dritte ist ohne unsere vorherige</text>
<text x="105.5" y="284.9">16016 beachten.</text>
<text x="105.7" y="282.6">ausdrückliche schriftliche Zustimmung strengstens untersagt. Schutzvermerk ISO</text>
</g>
</svg>
